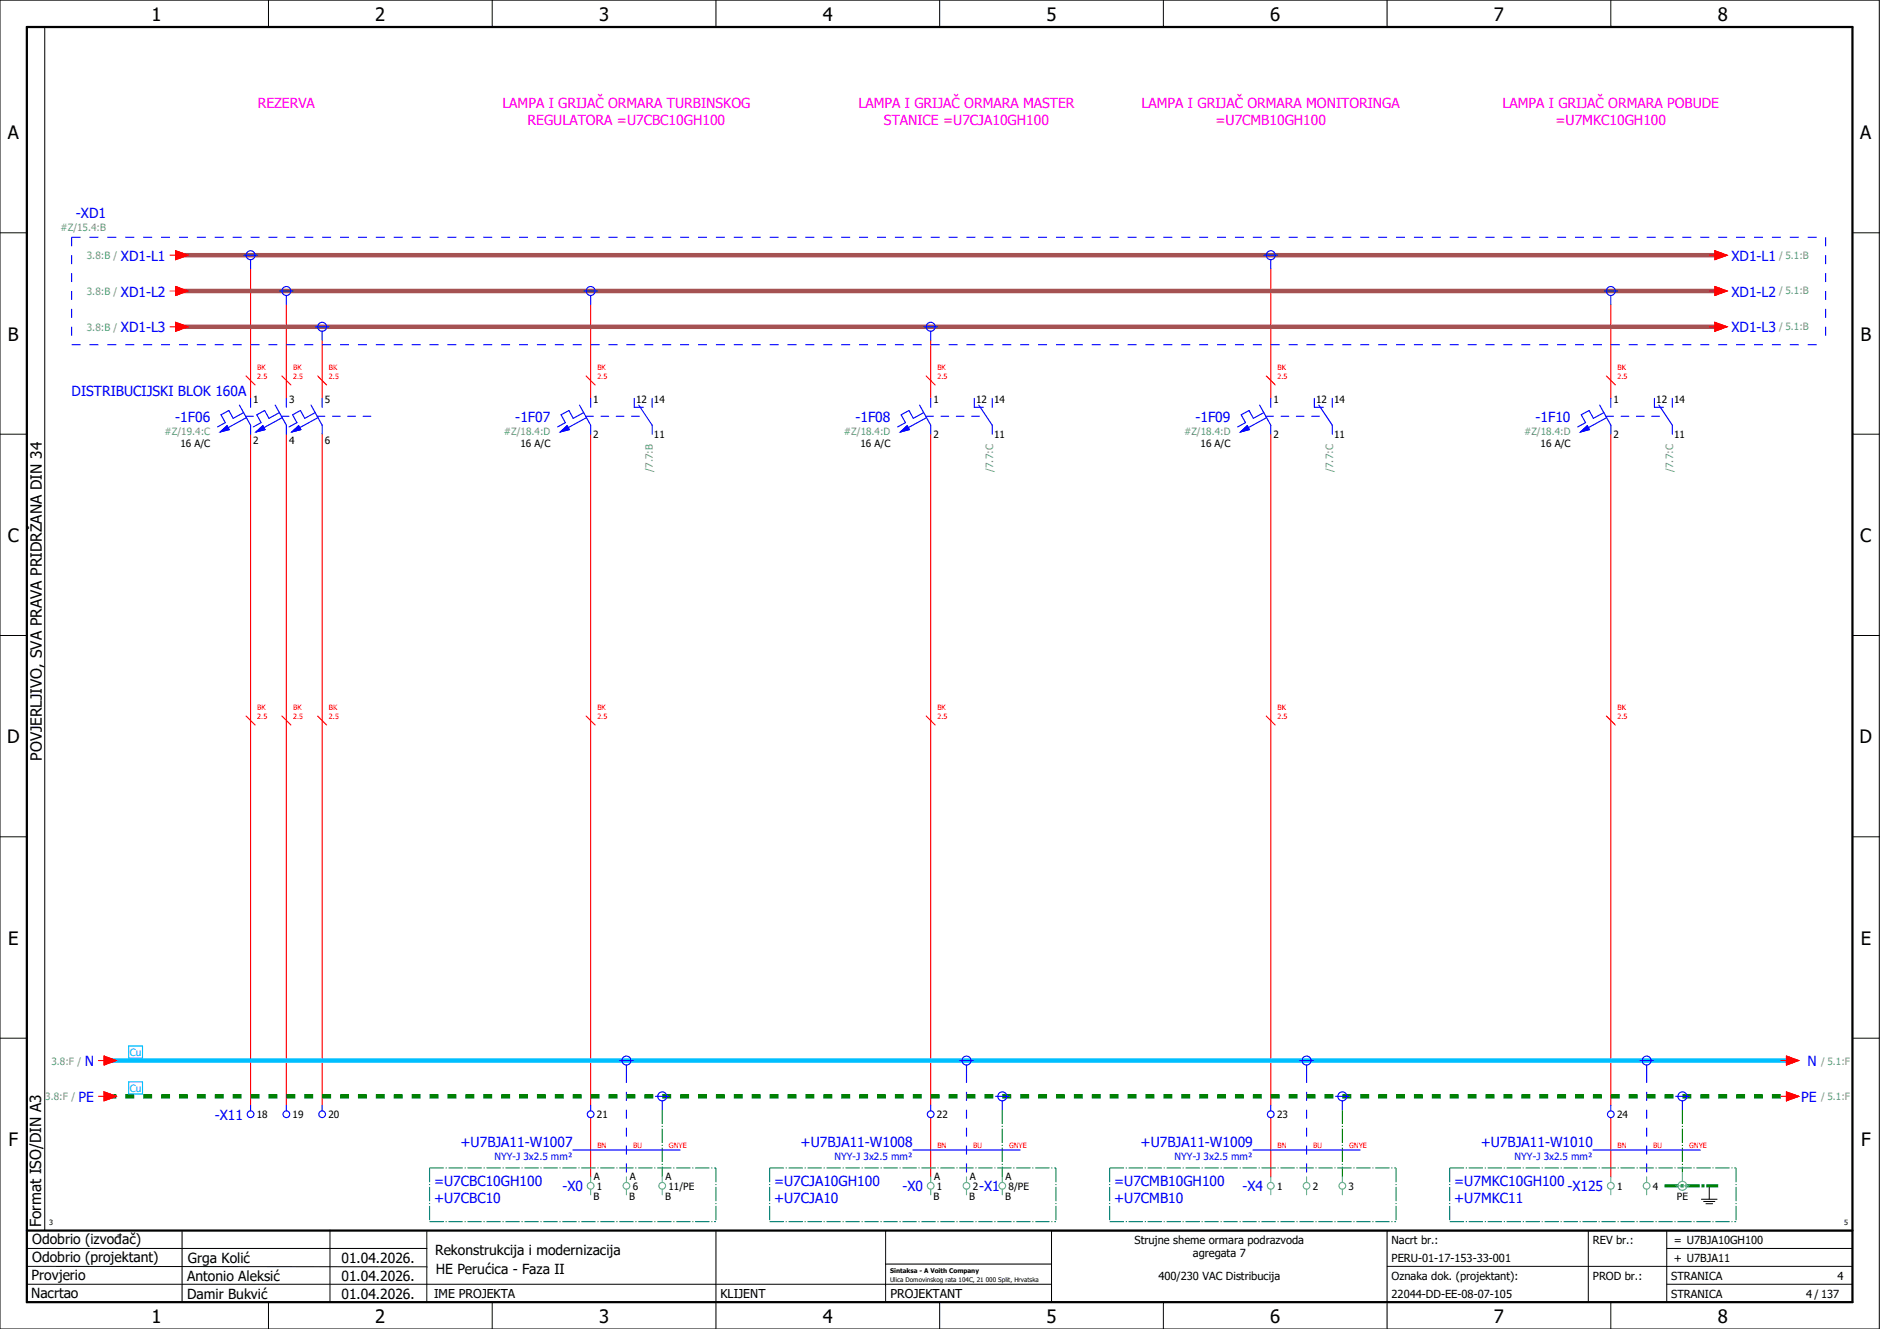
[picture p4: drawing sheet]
<svg xmlns="http://www.w3.org/2000/svg" width="420mm" height="297mm" viewBox="0 0 420 297" stroke-linecap="round" stroke-linejoin="round" font-family="sans-serif">
<g fill="none" stroke="#000" stroke-width=".22">
<path d="M0 0h420v297h-420zM10 6v269M60 0v6M110 0v6M160 0v6M210 0v6M260 0v6M310 0v6M360 0v6M0 52h6M414 52h6M0 97h6"/>
<path d="M414 97h6M0 142h6M414 142h6M414 176.3v87.4M0 187h6M414 187h6M0 232h6M414 232h6M6 279h89.4M40.7 275v16M73.7 274.9v16M95.4 275.1v16"/>
<path d="M160 275v22M197.9 275.1v16M310 275v22M355 275v16M372.5 279h41.5M372.5 275v16M380.2 268h3.6M380.7 268.5h2.6M381.3 269h1.4M382 265v3M414 275h-179v16M6 283l89.4 .1"/>
<path d="M6 287h229M60 291v6M110 291v6M197.9 282.5h37.1M210 291v6M260 291v6M310 283h104M360 291v6M372.5 287h41.5"/>
</g>
<path d="M6 6h408v285h-408zM6 275h408" fill="none" stroke="#000" stroke-width=".5"/>
<g fill="none" stroke="#f00" stroke-width=".25">
<path d="M38 57h1.3M39.3 56l2.7 1-2.7 1zM382 57h1.3M383.3 56l2.7 1-2.7 1zM38 65h1.3M38 73h1.3M39.3 64l2.7 1-2.7 1zM39.3 72l2.7 1-2.7 1zM56 60v29M64 68v21M72 76v13M132 68v21"/>
<path d="M208 76v13M284 60v29M360 68v21M382 65h1.3M382 73h1.3M383.3 64l2.7 1-2.7 1zM383.3 72l2.7 1-2.7 1zM55 84l2 2M56 97v150M63 84l2 2M64 97v150M71 84l2 2"/>
<path d="M72 97v150M131 84l2 2M132 97v150M207 84l2 2M208 97v150M283 84l2 2M284 97v150M359 84l2 2M360 97v150M55 160l2 2M63 160l2 2M71 160l2 2"/>
<path d="M131 160l2 2M207 160l2 2M283 160l2 2M359 160l2 2M22 237h1.2M23.2 236l2.8 1-2.8 1zM398 237h1.2M399.2 236l2.8 1-2.8 1zM22 245h1.2M23.2 244l2.8 1-2.8 1zM132 249.8v13.2M208 249.8v13.2"/>
<path d="M284 249.8v13.2M360 249.8v13.2M398 245h1.2M399.2 244l2.8 1-2.8 1z"/>
</g>
<path d="M16 53h392M16 53v24M408 53v24M16 77h392M140 240v23M216 240v23M292 240v23M368 240v23" fill="none" stroke="#00f" stroke-width=".25" stroke-dasharray="2 2" stroke-linecap="butt"/>
<path d="M148 248v15M224 248v15M300 248v15M376 248v14" fill="none" stroke="#008000" stroke-width=".25" stroke-dasharray="3.2 .4 .3 .4" stroke-linecap="butt"/>
<path d="M24 245h376" fill="none" stroke="#008000" stroke-width="1" stroke-dasharray="2 2" stroke-linecap="butt"/>
<path d="M24 237h376" fill="none" stroke="#00bfff" stroke-width="1"/>
<path d="M40 57h344M40 65h344M40 73h344" fill="none" stroke="#a55252" stroke-width="1"/>
<path d="M372 265h12" fill="none" stroke="#008000" stroke-width=".7" stroke-dasharray="3.2 .4 .7 .4" stroke-linecap="butt"/>
<path d="M28.8 233.8h3.1v2.7h-3.1zM28.8 241.8h3.1v2.7h-3.1z" fill="none" stroke="#00bfff" stroke-width=".25"/>
<g fill="none" stroke="#00f" stroke-width=".25">
<path d="M54.5 57h3M56 58v2M282.5 57h3M284 58v2M62.5 65h3M64 66v2M70.5 73h3M72 74v2M130.5 65h3M132 66v2M206.5 73h3M208 74v2"/>
<path d="M358.5 65h3M360 66v2M49.2 96.5l1.5-1.4 .5 .9zM53.5 90.5l2.5 4.5v2M54.4 92.2l-2.3 1.3-1-1.8-1.7 1 1 1.8-1.8 .9M54.9 93h1.7M55.1 93.3l-4.1 2.3M56 89v2M57.2 96.5l1.5-1.4 .5 .9zM61.5 90.5l2.5 4.5v2M62.4 92.2l-2.3 1.3-1-1.8-1.7 1 1 1.8-1.8 .9M62.9 93h1.7"/>
<path d="M63.1 93.3l-4.1 2.3M64 89v2M65.2 96.5l1.5-1.4 .5 .9zM69.5 90.5l2.5 4.5v2M70.4 92.2l-2.3 1.3-1-1.8-1.7 1 1 1.8-1.8 .9M70.9 93h1.7M71.1 93.3l-4.1 2.3M72 89v2M74.3 93h1.7M77.7 93h1.7M81.2 93h1.7M125.2 96.5l1.5-1.4 .5 .9z"/>
<path d="M129.5 90.5l2.5 4.5v2M130.4 92.2l-2.3 1.3-1-1.8-1.7 1 1 1.8-1.8 .9M130.9 93h1.7M131.1 93.3l-4.1 2.3M132 89v2M134.3 93h1.7M137.7 93h1.7M141.2 93h1.7M141.7 89v2h2M142.8 90.5l3 4.5v2M145.8 89v2M201.2 96.5l1.5-1.4 .5 .9z"/>
<path d="M205.5 90.5l2.5 4.5v2M206.4 92.2l-2.3 1.3-1-1.8-1.7 1 1 1.8-1.8 .9M206.9 93h1.7M207.1 93.3l-4.1 2.3M208 89v2M210.3 93h1.7M213.7 93h1.7M217.2 93h1.7M217.7 89v2h2M218.8 90.5l3 4.5v2M221.8 89v2M277.2 96.5l1.5-1.4 .5 .9z"/>
<path d="M281.5 90.5l2.5 4.5v2M282.4 92.2l-2.3 1.3-1-1.8-1.7 1 1 1.8-1.8 .9M282.9 93h1.7M283.1 93.3l-4.1 2.3M284 89v2M286.3 93h1.7M289.7 93h1.7M293.2 93h1.7M293.7 89v2h2M294.8 90.5l3 4.5v2M297.8 89v2M353.2 96.5l1.5-1.4 .5 .9z"/>
<path d="M357.5 90.5l2.5 4.5v2M358.4 92.2l-2.3 1.3-1-1.8-1.7 1 1 1.8-1.8 .9M358.9 93h1.7M359.1 93.3l-4.1 2.3M360 89v2M362.3 93h1.7M365.7 93h1.7M369.2 93h1.7M369.7 89v2h2.1M370.7 90.5l3.1 4.5v2M373.8 89v2M138.5 237h3"/>
<path d="M140 238v2M214.5 237h3M216 238v2M290.5 237h3M292 238v2M366.5 237h3M368 238v2M56 247v1.3M64 247v1.3M72 247v1.3M128 257h24M132 247v1.3"/>
<path d="M146.5 245h3M148 246v2M204 257h24M208 247v1.3M222.5 245h3M224 246v2M280 257h24M284 247v1.3M298.5 245h3M300 246v2M356 257h24M360 247v1.3"/>
<path d="M374.5 245h3M376 246v2"/>
<circle cx="56" cy="57" r="1"/>
<circle cx="284" cy="57" r="1"/>
<circle cx="64" cy="65" r="1"/>
<circle cx="72" cy="73" r="1"/>
<circle cx="132" cy="65" r="1"/>
<circle cx="208" cy="73" r="1"/>
<circle cx="360" cy="65" r="1"/>
<circle cx="140" cy="237" r="1"/>
<circle cx="216" cy="237" r="1"/>
<circle cx="292" cy="237" r="1"/>
<circle cx="368" cy="237" r="1"/>
<circle cx="56" cy="249" r=".75"/>
<circle cx="64" cy="249" r=".75"/>
<circle cx="72" cy="249" r=".75"/>
<circle cx="132" cy="249" r=".75"/>
<circle cx="148" cy="245" r="1"/>
<circle cx="208" cy="249" r=".75"/>
<circle cx="224" cy="245" r="1"/>
<circle cx="284" cy="249" r=".75"/>
<circle cx="300" cy="245" r="1"/>
<circle cx="360" cy="249" r=".75"/>
<circle cx="376" cy="245" r="1"/>
</g>
<g fill="#00f" stroke="#00f" stroke-width=".22">
<path d="M125.2 96.5l1.5-1.4 .5 .9z"/>
<path d="M201.2 96.5l1.5-1.4 .5 .9z"/>
<path d="M57.2 96.5l1.5-1.4 .5 .9z"/>
<path d="M49.2 96.5l1.5-1.4 .5 .9z"/>
<path d="M65.2 96.5l1.5-1.4 .5 .9z"/>
<path d="M277.2 96.5l1.5-1.4 .5 .9z"/>
<path d="M353.2 96.5l1.5-1.4 .5 .9z"/>
</g>
<g fill="none" stroke="#007f7f" stroke-width=".25" stroke-dasharray="3.2 .4 .3 .4" stroke-linecap="butt">
<path d="M96 273h64M96 261h64M96 261v12M160 261v12M172 273h64M172 261h64M172 261v12M236 261v12M248 273h64M248 261h64M248 261v12M312 261v12"/>
<path d="M324 273h64M324 261h64M324 261v12M388 261v12"/>
</g>
<g fill="none" stroke="#52a5a5" stroke-width=".25">
<path d="M132 263v1.3M132 265.8v1.2M140 263v1.3M140 265.8v1.2M148 263v1.3M148 265.8v1.2M208 263v1.3M208 265.8v1.2M216 263v1.3M216 265.8v1.2M224 263v1.3M224 265.8v1.2"/>
<path d="M284 263v1.3M284 265.8v1.2M292 263v1.3M292 265.8v1.2M300 263v1.3M300 265.8v1.2M360 263v1.3M360 265.8v1.2M368 263v1.3M368 265.8v1.2M374.5 265h3M376 262v2"/>
<circle cx="132" cy="265" r=".75"/>
<circle cx="140" cy="265" r=".75"/>
<circle cx="148" cy="265" r=".75"/>
<circle cx="208" cy="265" r=".75"/>
<circle cx="216" cy="265" r=".75"/>
<circle cx="224" cy="265" r=".75"/>
<circle cx="284" cy="265" r=".75"/>
<circle cx="292" cy="265" r=".75"/>
<circle cx="300" cy="265" r=".75"/>
<circle cx="360" cy="265" r=".75"/>
<circle cx="368" cy="265" r=".75"/>
<circle cx="376" cy="265" r="1"/>
</g>
<g fill="#f00" stroke="#f00" stroke-width=".22">
<path d="M23.2 244l2.8 1-2.8 1z"/>
<path d="M23.2 236l2.8 1-2.8 1z"/>
<path d="M399.2 244l2.8 1-2.8 1z"/>
<path d="M399.2 236l2.8 1-2.8 1z"/>
<path d="M39.3 56l2.7 1-2.7 1z"/>
<path d="M39.3 64l2.7 1-2.7 1z"/>
<path d="M39.3 72l2.7 1-2.7 1z"/>
<path d="M383.3 56l2.7 1-2.7 1z"/>
<path d="M383.3 64l2.7 1-2.7 1z"/>
<path d="M383.3 72l2.7 1-2.7 1z"/>
</g>
<g font-size="4.1">
<text x="33.9" y="4.7">1</text>
<text x="83.9" y="4.7">2</text>
<text x="133.9" y="4.7">3</text>
<text x="183.9" y="4.7">4</text>
<text x="233.9" y="4.7">5</text>
<text x="283.9" y="4.7">6</text>
<text x="333.9" y="4.7">7</text>
<text x="383.9" y="4.7">8</text>
<text x="1.8" y="31.2">A</text>
<text x="415.8" y="31.2">A</text>
<text x="1.8" y="76.2">B</text>
<text x="415.8" y="76.2">B</text>
<text x="1.8" y="121.2">C</text>
<text x="415.8" y="121.2">C</text>
<text x="1.6" y="166.2">D</text>
<text x="415.6" y="166.2">D</text>
<text x="1.8" y="211.2">E</text>
<text x="415.8" y="211.2">E</text>
<text x="1.9" y="256.2">F</text>
<text x="415.9" y="256.2">F</text>
<text x="33.9" y="295.7">1</text>
<text x="83.9" y="295.7">2</text>
<text x="133.9" y="295.7">3</text>
<text x="183.9" y="295.7">4</text>
<text x="233.9" y="295.7">5</text>
<text x="283.9" y="295.7">6</text>
<text x="333.9" y="295.7">7</text>
<text x="383.9" y="295.7">8</text>
</g>
<g font-size="3.4">
<text x="9.4" y="170" transform="rotate(-90 9.4 170)">POVJERLJIVO, SVA PRAVA PRIDRŽANA DIN 34</text>
<text x="9.2" y="274.3" transform="rotate(-90 9.2 274.3)">Format ISO/DIN A3</text>
</g>
<g font-size="3.1" fill="#f0f">
<text x="57.6" y="24.1">REZERVA</text>
<text x="112.3" y="24.1">LAMPA I GRIJAČ ORMARA TURBINSKOG</text>
<text x="117.9" y="27.9">REGULATORA =U7CBC10GH100</text>
<text x="191.9" y="24.1">LAMPA I GRIJAČ ORMARA MASTER</text>
<text x="197.6" y="27.9">STANICE =U7CJA10GH100</text>
<text x="255.1" y="24.1">LAMPA I GRIJAČ ORMARA MONITORINGA</text>
<text x="271.6" y="27.9">=U7CMB10GH100</text>
<text x="335.8" y="24.1">LAMPA I GRIJAČ ORMARA POBUDE</text>
<text x="347.6" y="27.9">=U7MKC10GH100</text>
</g>
<g font-size="3.1" fill="#00f">
<text x="17" y="48.7">-XD1</text>
<text x="27" y="58.3">XD1-L1</text>
<text x="387" y="58.3">XD1-L1</text>
<text x="27" y="66.3">XD1-L2</text>
<text x="387" y="66.3">XD1-L2</text>
<text x="27" y="74.3">XD1-L3</text>
<text x="387" y="74.3">XD1-L3</text>
<text x="16" y="88.4">DISTRIBUCIJSKI BLOK 160A</text>
<text x="39.2" y="94.3">-1F06</text>
<text x="115.2" y="94.3">-1F07</text>
<text x="191.2" y="94.3">-1F08</text>
<text x="267.2" y="94.3">-1F09</text>
<text x="343.2" y="94.3">-1F10</text>
<text x="18.9" y="238.3">N</text>
<text x="403.9" y="238.3">N</text>
<text x="17.5" y="246.3">PE</text>
<text x="48" y="250.3">-X11</text>
<text x="402.5" y="246.3">PE</text>
<text x="102.9" y="256.4">+U7BJA11-W1007</text>
<text x="178.9" y="256.4">+U7BJA11-W1008</text>
<text x="254.9" y="256.4">+U7BJA11-W1009</text>
<text x="330.9" y="256.4">+U7BJA11-W1010</text>
<text x="97" y="265.1">=U7CBC10GH100</text>
<text x="97" y="268.9">+U7CBC10</text>
<text x="125.7" y="266.3">-X0</text>
<text x="173" y="265.1">=U7CJA10GH100</text>
<text x="173" y="268.9">+U7CJA10</text>
<text x="201.7" y="266.3">-X0</text>
<text x="218.8" y="266.3">-X1</text>
<text x="249" y="265.1">=U7CMB10GH100</text>
<text x="249" y="268.9">+U7CMB10</text>
<text x="277.7" y="266.3">-X4</text>
<text x="325" y="265.1">=U7MKC10GH100</text>
<text x="325" y="268.9">+U7MKC11</text>
<text x="350.3" y="266.3">-X125</text>
</g>
<g font-size="3.1">
<text x="7.2" y="278.1">Odobrio (izvođač)</text>
<text x="97.2" y="280.5">Rekonstrukcija i modernizacija</text>
<text x="7.1" y="286.1">Provjerio</text>
<text x="7.2" y="282.1">Odobrio (projektant)</text>
<text x="41.8" y="286.2">Antonio Aleksić</text>
<text x="42" y="282.3">Grga Kolić</text>
<text x="76.3" y="282.3">01.04.2026.</text>
<text x="76.3" y="286.3">01.04.2026.</text>
<text x="97.4" y="284.8">HE Perućica - Faza II</text>
<text x="6.9" y="290">Nacrtao</text>
<text x="41.8" y="290.3">Damir Bukvić</text>
<text x="76.3" y="290.3">01.04.2026.</text>
</g>
<g font-size="2.7">
<text x="97" y="290.1">IME PROJEKTA</text>
<text x="161" y="290.1">KLIJENT</text>
<text x="199" y="290.1">PROJEKTANT</text>
</g>
<g font-size="2.5">
<text x="253.5" y="278">Strujne sheme ormara podrazvoda</text>
<text x="266.6" y="281">agregata 7</text>
<text x="311" y="278">Nacrt br.:</text>
<text x="356" y="278">REV br.:</text>
<text x="374.1" y="278">= U7BJA10GH100</text>
<text x="258.9" y="286">400/230 VAC Distribucija</text>
<text x="311" y="286">Oznaka dok. (projektant):</text>
<text x="311" y="282">PERU-01-17-153-33-001</text>
<text x="356" y="286">PROD br.:</text>
<text x="373.5" y="286">STRANICA</text>
<text x="374.1" y="282.1">+ U7BJA11</text>
<text x="410.6" y="286">4</text>
<text x="311" y="290">22044-DD-EE-08-07-105</text>
<text x="373.5" y="290">STRANICA</text>
<text x="403.6" y="290">4 / 137</text>
</g>
<g font-size="2.2" fill="#7ca552">
<text x="13.5" y="51.5">#Z/15.4:B</text>
<text x="19.4" y="57.9">3.8:B /</text>
<text x="397.6" y="57.8">/ 5.1:B</text>
<text x="19.4" y="65.9">3.8:B /</text>
<text x="397.6" y="65.8">/ 5.1:B</text>
<text x="19.4" y="73.9">3.8:B /</text>
<text x="397.6" y="73.8">/ 5.1:B</text>
<text x="36.8" y="97.2">#Z/19.4:C</text>
<text x="112.6" y="97.2">#Z/18.4:D</text>
<text x="188.6" y="97.2">#Z/18.4:D</text>
<text x="264.6" y="97.2">#Z/18.4:D</text>
<text x="340.6" y="97.2">#Z/18.4:D</text>
<text x="145.9" y="105.4" transform="rotate(-90 145.9 105.4)">/7.7:B</text>
<text x="221.9" y="105.4" transform="rotate(-90 221.9 105.4)">/7.7:C</text>
<text x="297.9" y="105.4" transform="rotate(-90 297.9 105.4)">/7.7:C</text>
<text x="373.9" y="105.4" transform="rotate(-90 373.9 105.4)">/7.7:C</text>
<text x="11.5" y="237.9">3.8:F /</text>
<text x="407" y="237.9">/ 5.1:F</text>
<text x="10.1" y="245.9">3.8:F /</text>
<text x="407" y="245.9">/ 5.1:F</text>
</g>
<g font-size="2.2">
<text x="56.6" y="90">1</text>
<text x="64.6" y="90">3</text>
<text x="72.6" y="90">5</text>
<text x="132.6" y="90">1</text>
<text x="142.2" y="90">12</text>
<text x="146.1" y="90">14</text>
<text x="208.6" y="90">1</text>
<text x="218.2" y="90">12</text>
<text x="222.2" y="90">14</text>
<text x="284.6" y="90">1</text>
<text x="294.1" y="90">12</text>
<text x="298.2" y="90">14</text>
<text x="360.6" y="90">1</text>
<text x="370.1" y="90">12</text>
<text x="374.1" y="90">14</text>
<text x="40.3" y="99.9">16 A/C</text>
<text x="56.6" y="99.3">2</text>
<text x="64.6" y="99.3">4</text>
<text x="72.6" y="99.3">6</text>
<text x="116.3" y="99.9">16 A/C</text>
<text x="132.6" y="97.9">2</text>
<text x="146.1" y="97.9">11</text>
<text x="192.3" y="99.9">16 A/C</text>
<text x="208.6" y="97.9">2</text>
<text x="222.2" y="97.9">11</text>
<text x="268.3" y="99.9">16 A/C</text>
<text x="284.6" y="97.9">2</text>
<text x="298.2" y="97.9">11</text>
<text x="344.3" y="99.9">16 A/C</text>
<text x="360.6" y="97.9">2</text>
<text x="374.1" y="97.9">11</text>
<text x="57.4" y="249.9">18</text>
<text x="65.4" y="249.9">19</text>
<text x="73.4" y="249.9">20</text>
<text x="133.4" y="249.9">21</text>
<text x="209.4" y="249.9">22</text>
<text x="285.4" y="249.9">23</text>
<text x="361.4" y="249.9">24</text>
<text x="132.7" y="263.8">A</text>
<text x="140.7" y="263.8">A</text>
<text x="148.7" y="263.8">A</text>
<text x="208.7" y="263.8">A</text>
<text x="216.7" y="263.8">A</text>
<text x="224.7" y="263.8">A</text>
<text x="132.6" y="268.2">B</text>
<text x="133.4" y="265.9">1</text>
<text x="140.6" y="268.2">B</text>
<text x="141.4" y="265.9">6</text>
<text x="148.6" y="268.2">B</text>
<text x="149.4" y="265.9">11/PE</text>
<text x="208.6" y="268.2">B</text>
<text x="209.4" y="265.9">1</text>
<text x="216.6" y="268.2">B</text>
<text x="217.4" y="265.9">2</text>
<text x="224.6" y="268.2">B</text>
<text x="225.4" y="265.9">8/PE</text>
<text x="285.4" y="265.9">1</text>
<text x="293.4" y="265.9">2</text>
<text x="301.4" y="265.9">3</text>
<text x="361.4" y="265.9">1</text>
<text x="369.4" y="265.9">4</text>
<text x="374.8" y="268.3">PE</text>
</g>
<g font-size="2.2" fill="#00bfff">
<text x="29" y="236">Cu</text>
<text x="29" y="244">Cu</text>
</g>
<g font-size="2.2" fill="#00f">
<text x="110.5" y="259.3">NYY-J 3x2.5 mm²</text>
<text x="186.5" y="259.3">NYY-J 3x2.5 mm²</text>
<text x="262.5" y="259.3">NYY-J 3x2.5 mm²</text>
<text x="338.5" y="259.3">NYY-J 3x2.5 mm²</text>
</g>
<g font-size="1.6" fill="#f00">
<text x="57.5" y="82.8">BK</text>
<text x="65.5" y="82.8">BK</text>
<text x="73.5" y="82.8">BK</text>
<text x="133.5" y="82.8">BK</text>
<text x="209.5" y="82.8">BK</text>
<text x="285.5" y="82.8">BK</text>
<text x="361.5" y="82.8">BK</text>
<text x="57.5" y="84.7">2.5</text>
<text x="65.5" y="84.7">2.5</text>
<text x="73.5" y="84.7">2.5</text>
<text x="133.5" y="84.7">2.5</text>
<text x="209.5" y="84.7">2.5</text>
<text x="285.5" y="84.7">2.5</text>
<text x="361.5" y="84.7">2.5</text>
<text x="57.5" y="160.7">2.5</text>
<text x="57.5" y="158.8">BK</text>
<text x="65.5" y="160.7">2.5</text>
<text x="65.5" y="158.8">BK</text>
<text x="73.5" y="160.7">2.5</text>
<text x="73.5" y="158.8">BK</text>
<text x="133.5" y="160.7">2.5</text>
<text x="133.5" y="158.8">BK</text>
<text x="209.5" y="160.7">2.5</text>
<text x="209.5" y="158.8">BK</text>
<text x="285.5" y="160.7">2.5</text>
<text x="285.5" y="158.8">BK</text>
<text x="361.5" y="160.7">2.5</text>
<text x="361.5" y="158.8">BK</text>
<text x="133.5" y="256.5">BN</text>
<text x="141.5" y="256.5">BU</text>
<text x="149.5" y="256.5">GNYE</text>
<text x="209.5" y="256.5">BN</text>
<text x="217.5" y="256.5">BU</text>
<text x="225.5" y="256.5">GNYE</text>
<text x="285.5" y="256.5">BN</text>
<text x="293.5" y="256.5">BU</text>
<text x="301.5" y="256.5">GNYE</text>
<text x="361.5" y="256.5">BN</text>
<text x="369.5" y="256.5">BU</text>
<text x="377.5" y="256.5">GNYE</text>
</g>
<g font-size="1.6">
<text x="11" y="273.7">3</text>
<text x="412.1" y="273.7">5</text>
</g>
<g font-size="1.4">
<text x="198.9" y="284.4">Sintaksa - A Voith Company</text>
<text x="198.9" y="286.4">Ulica Domovinskog rata 104C, 21 000 Split, Hrvatska</text>
</g>
</svg>
